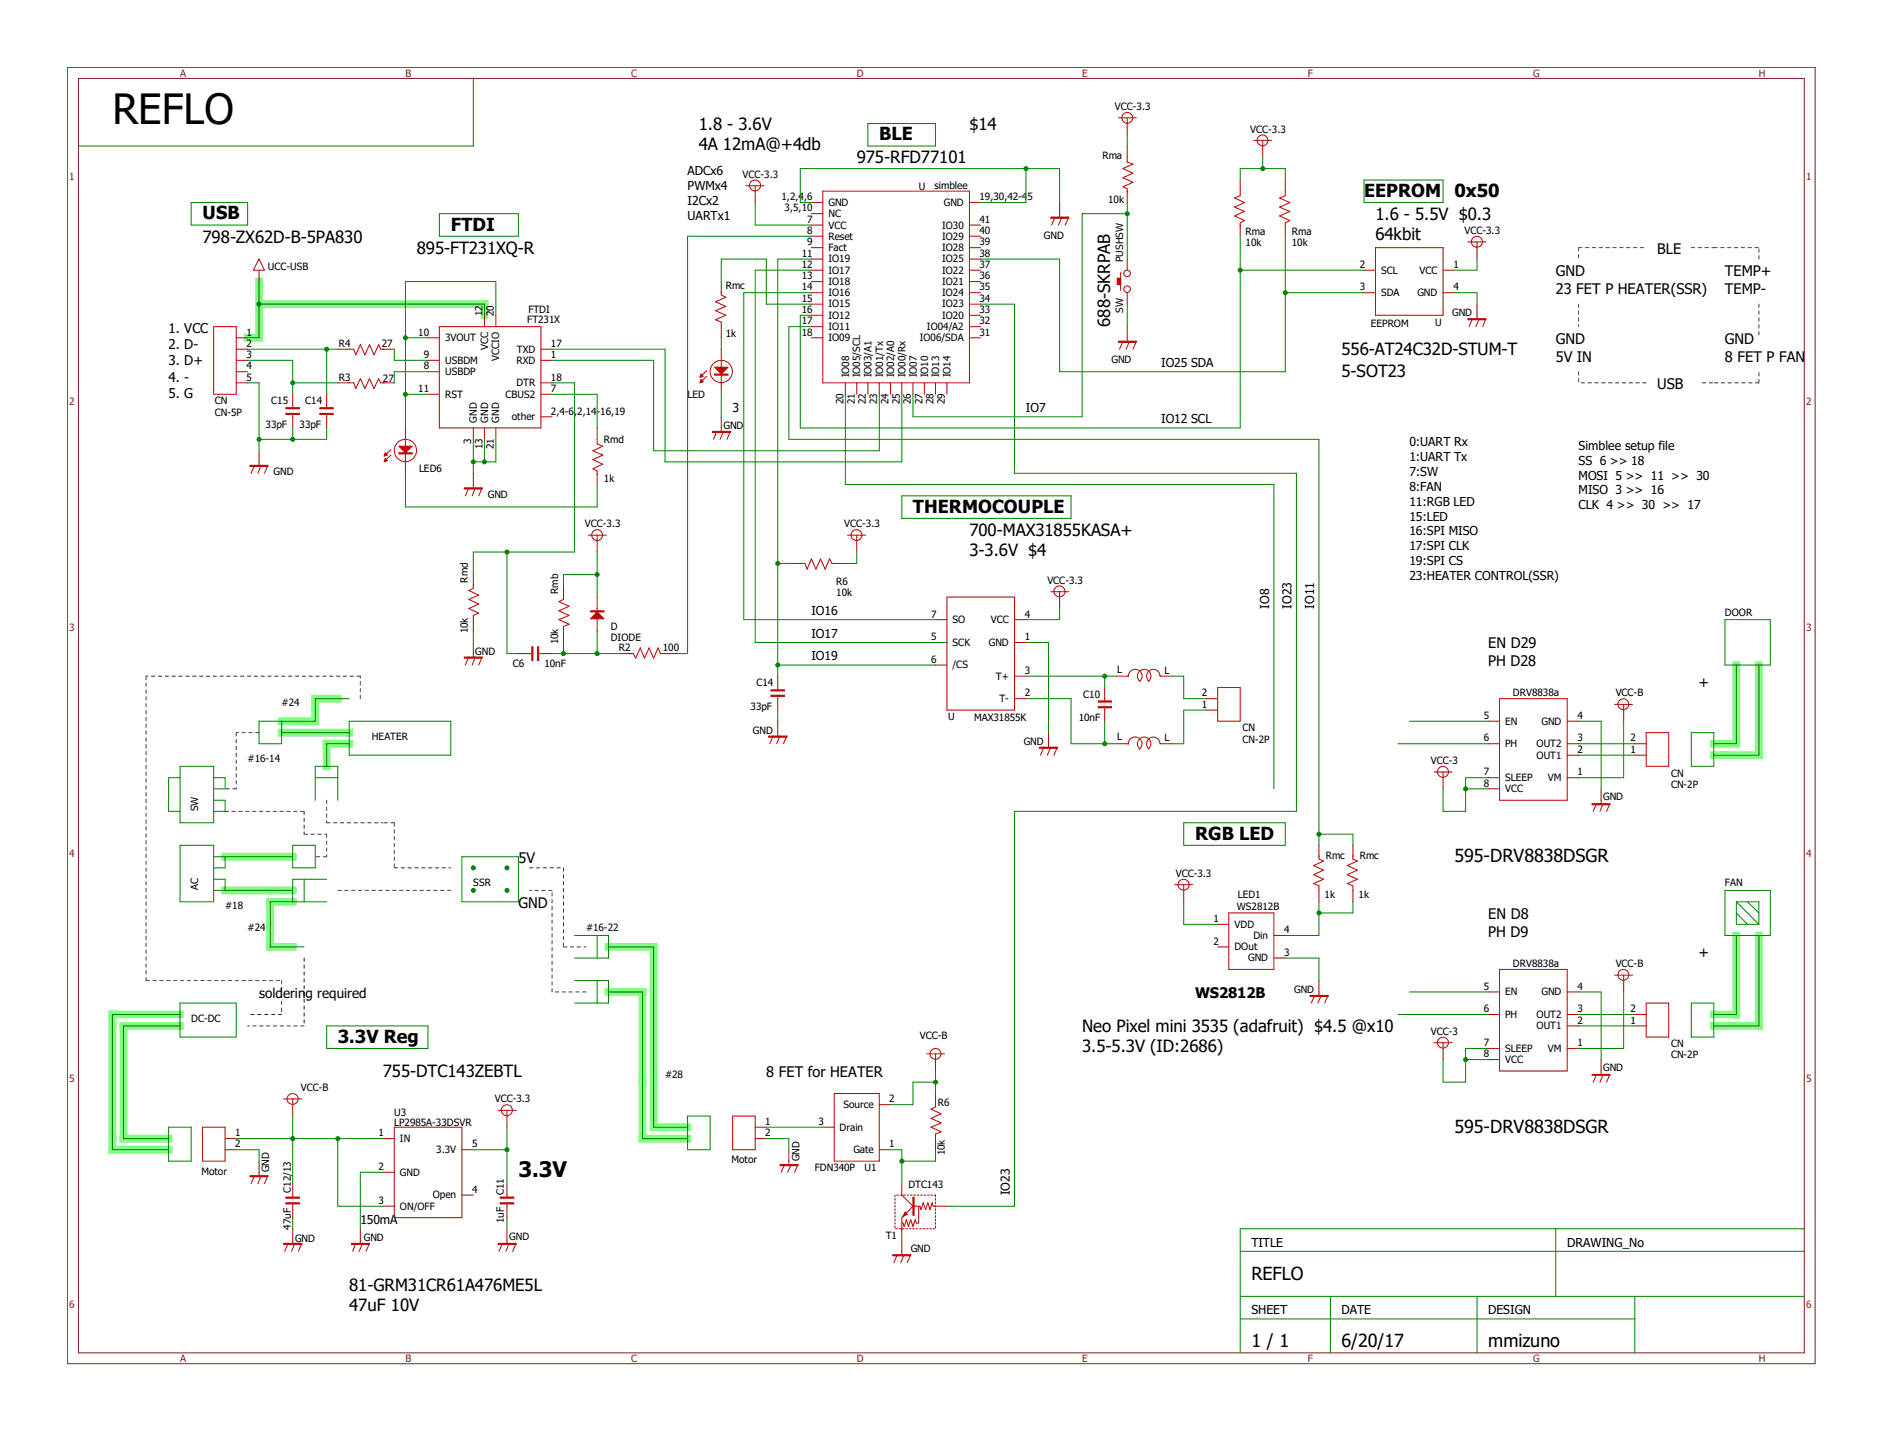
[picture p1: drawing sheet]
<svg xmlns="http://www.w3.org/2000/svg" width="279mm" height="216mm" viewBox="0 0 279 216" stroke-linecap="round" stroke-linejoin="round" font-family="sans-serif">
<path d="M10 10h259.3v192.4h-259.3zM11.6 11.6h256.1v189.1h-256.1z" fill="none" stroke="#802020" stroke-width=".15"/>
<g fill="none" stroke="#80ff80" stroke-width="1.1">
<path d="M38.4 41.8v8.3h-1.7M38.4 45.1h33.5v1.7M257.6 98.7v11.7h-3.3M261 98.7v13.4h-6.7M41.8 108.7h10M50.1 103.7h-3.3v3.3h-5M51.8 110.4h-3.3v3.3M33.4 127.1h10M33.4 132.1h10M43.4 133.8h-3.3v6.7h3.3M257.6 138.8v11.7h-3.3M261 138.8v13.4h-6.7"/>
<path d="M26.7 152.2h-8.4v16.8h6.7M26.7 150.5h-10v20.1h8.3M90.3 140.5h6.7v26.8h5M90.3 147.2h5v21.8h6.7"/>
</g>
<g fill="none" stroke="#0000c0" stroke-width=".15" stroke-dasharray=".5 .5">
<path d="M234.2 36.7h10.1M234.2 36.7v1.7M251 36.7h3.3M254.3 36.7h6.7M261 38.4v-1.7M234.2 55.2v1.6M234.2 45.1v3.4M244.3 56.8h-10.1M252.6 56.8h1.7M261 56.8h-6.7M261 56.8v-1.6M261 45.1v5"/>
<path d="M21.7 100.3v45.2M35.1 108.7v8.4M35.1 117.1h-1.7M38.4 108.7h-3.3M48.5 118.7v3.4M53.5 103.7v-3.4M53.5 100.3h-31.8M33.4 120.4h11.7M45.1 120.4v3.4M45.1 123.8h3.4M48.5 122.1h8.3M48.5 123.8v3.3"/>
<path d="M48.5 127.1h-1.7M50.1 132.1h16.8M58.5 122.1v6.7M58.5 128.8h8.4M58.5 122.1h-1.7M78.6 128.8h5M81.9 132.1h-3.3M83.6 128.8v11.7M21.7 145.5h20.1M41.8 145.5v5M41.8 150.5h-5.1M45.1 142.2v10"/>
<path d="M45.1 152.2h-8.4M81.9 147.2v-15.1M83.6 140.5h3.4M87 147.2h-5.1"/>
</g>
<g fill="none" stroke="#c00000" stroke-width=".15">
<path d="M165.9 17.5h2.7M167.3 17.5v2.5M38.4 38.4l.8 1.7h-1.6zM110.7 27.6h2.7M112.1 27.6v2.5M120.4 30.1h1.7M120.4 31.7h1.7M120.4 35.1h1.7M120.4 36.7h1.7M120.4 38.4h1.7M120.4 33.4h1.7M122.1 28.4h21.7v28.4h-21.7z"/>
<path d="M143.8 30.1h1.7M143.8 35.1h1.7M143.8 36.7h1.7M143.8 38.4h1.7M143.8 33.4h1.7M156.5 32.2l-.5 1.2M157.2 30.1v2.1M157.6 32.2l-.5 1.2M158.6 32.2l-.5 1.2M167.3 21.7v2.3l.8 .3-1.5 .7 1.5 .7-1.5 .7 1.5 .7-1.5 .6 .7 .3v2.1M167.3 38.4v1.7M184 26.7v2.3l-.8 .4 1.5 .7-1.5 .6 1.5 .7-1.5 .6 1.5 .7-.7 .4v2"/>
<path d="M186 20.8h2.7M187.4 20.8v2.6M190.7 26.7v2.3l-.8 .4 1.5 .7-1.5 .6 1.5 .7-1.5 .6 1.5 .7-.7 .4v2M204.1 36.7h10v10.1h-10zM217.8 35.9h2.7M219.2 35.9v2.5M31.7 48.5h3.4v10h-3.4zM35.1 50.1h1.6M35.1 51.8h1.6M35.1 53.5h1.6M35.1 55.2h1.6M35.1 56.8h1.6"/>
<path d="M38.4 40.1v1.7M43.4 58.5v2M48.5 58.5v2M50.1 51.8h2.4l.3 .9 .7-1.6 .6 1.6 .7-1.6 .7 1.6 .7-1.6 .3 .7h2M50.1 56.8h2.4l.3 .9 .7-1.5 .6 1.5 .7-1.5 .7 1.5 .7-1.5 .3 .6h2M63.5 50.1h1.7M63.5 53.5h1.7M63.5 55.2h1.7M63.5 58.5h1.7M65.2 48.5h15.1v15h-15.1zM71.9 46.8v1.7M73.6 46.8v1.7"/>
<path d="M80.3 51.8h1.6M80.3 53.5h1.6M80.3 56.8h1.6M80.3 58.5h1.6M104.9 55.8l-.9 .8M104.9 55l-.9 .8M107 41.8v2l.7 .3-1.5 .7 1.5 .7-1.5 .6 1.5 .7-1.5 .7 .8 .3v2.3M107 51.8v6.7M120.4 50.1h1.7M120.4 48.5h1.7M120.4 40.1h1.7M120.4 41.8h1.7"/>
<path d="M120.4 43.4h1.7M120.4 45.1h1.7M120.4 46.8h1.7M125.4 56.8v1.7M127.1 56.8v1.7M128.8 56.8v1.7M130.5 56.8v1.7M132.1 56.8v1.7M133.8 56.8v1.7M135.5 56.8v1.7M137.2 56.8v1.7M138.8 56.8v1.7"/>
<path d="M140.5 56.8v1.7M143.8 50.1h1.7M143.8 48.5h1.7M143.8 40.1h1.7M143.8 41.8h1.7M143.8 43.4h1.7M143.8 45.1h1.7M143.8 46.8h1.7M166.3 40.4v2.7M166.6 50.6l-.5 1.2M167.3 43.4v1.7M167.3 48.5v2.1"/>
<path d="M167.6 50.6l-.5 1.2M168.6 50.6l-.5 1.2M202.4 40.1h1.7M202.4 43.4h1.7M214.1 40.1h1.7M214.1 43.4h1.7M218.5 47.3l-.5 1.2M219.2 45.1v2.2M219.5 47.3l-.5 1.2M220.5 47.3l-.5 1.2M37.8 69l-.5 1.2M38.4 66.9v2.1"/>
<path d="M38.7 69l-.4 1.2M39.8 69l-.6 1.2M43.4 61.3v2.2M48.5 61.3v2.2M58 67.5l-.9 .9M58 66.7l-.9 .8M60.2 63.5v6.7M69.6 72.4l-.6 1.2M70.2 63.5v1.7M70.2 70.2v2.2M70.5 72.4l-.4 1.2M71.5 72.4l-.5 1.2"/>
<path d="M71.9 63.5v1.7M73.6 63.5v1.7M80.3 61.8h1.6M87.3 79.4h2.7M88.6 63.5v2.4l.9 .3-1.5 .7 1.5 .6-1.5 .7 1.5 .7-1.5 .7 .6 .3v2M88.6 79.4v2.5M106.3 64l-.4 1.2M107 61.8v2.2M107.4 64l-.6 1.2M108.4 64l-.5 1.2M125.8 79.4h2.6M127.1 79.4v2.5"/>
<path d="M69.6 97.5l-.6 1.2M70.2 85.3v2l-.6 .3 1.4 .7-1.4 .6 1.4 .7-1.4 .7 1.4 .7-.8 .3v2.3M70.2 95.3v2.2M70.5 97.5l-.4 1.2M71.5 97.5l-.5 1.2M76.9 97h2.2M79.9 97h2M83.6 87v1.9l-.7 .4 1.6 .7-1.6 .6 1.6 .7-1.6 .6 1.6 .7-.9 .4v2.3M88.6 88.6v2M88.6 91.7v1.9M91.9 97h2.1l.3 .7 .7-1.6 .6 1.6 .7-1.6 .7 1.6 .7-1.6 .3 .9h2.3M117.1 83.6h2.3l.4 .9 .6-1.6 .7 1.6 .7-1.6 .6 1.6 .7-1.6 .3 .7h2"/>
<path d="M138.8 95.3h1.7M138.8 91.9h1.7M138.8 98.7h1.7M140.5 88.6h10v16.8h-10zM150.5 95.3h1.7M150.5 91.9h1.7M155.9 87.8h2.7M157.2 87.8v2.5M114.7 109.2l-.5 1.2M115.4 100.3v2.1M115.4 103.2v2.2M115.4 107v2.2"/>
<path d="M115.7 109.2l-.5 1.2M116.8 109.2l-.6 1.2M150.5 100.3h1.7M150.5 103.7h1.7M154.9 110.9l-.5 1.2M155.6 108.7v2.2M155.9 110.9l-.5 1.2M156.9 110.9l-.5 1.2M163.9 102v2M163.9 104.9v2.1M165.6 100.3h1.8M165.6 110.4h1.8"/>
<path d="M167.4 110.4a1.02 1.02 0 0 1 1.4-1 1.02 1.02 0 0 1 .3 1.8M167.4 100.4a1.02 1.02 0 0 1 1.5-1 1.02 1.02 0 0 1 .2 1.7M169.1 111.1a1.01 1.01 0 0 1-.1-1.4 1.01 1.01 0 0 1 1.5 0 1.01 1.01 0 0 1-.1 1.5M169.1 101.1a1.01 1.01 0 0 1 0-1.5 1.01 1.01 0 0 1 1.4 0 1.01 1.01 0 0 1-.1 1.5M172.1 110.4a1 1 0 0 0-1.4-.9 1 1 0 0 0-.3 1.6M172.1 110.4h1.8M173.9 100.3h-1.8a1 1 0 0 0-1.4-.9 1 1 0 0 0-.3 1.6M179 105.4h1.7M179 103.7h1.7M180.7 102h3.3v5h-3.3zM212.8 114.6h2.7M214.1 114.6v2.5"/>
<path d="M220.8 110.4h1.7M220.8 107h1.7M220.8 117.1h1.7M220.8 115.4h1.7M222.5 103.7h10v15h-10zM232.5 110.4h1.7M232.5 107h1.7M232.5 112.1h1.7M232.5 115.4h1.7M236.9 119.3l-.5 1.1M237.6 117.1v2.2M237.9 119.3l-.5 1.1"/>
<path d="M238.9 119.3l-.5 1.1M239.6 104.5h2.6M240.9 104.5v2.5M242.6 110.4h1.7M242.6 112.1h1.7M244.3 108.7h3.3v5h-3.3zM174.3 131.3h2.7M175.6 131.3v2.5M180.7 137.2h1.6M182.3 135.5h6.7v8.3h-6.7zM189 138.8h1.7M195.7 125.4v2.1l.7 .3-1.5 .6 1.5 .7-1.5 .7 1.5 .7-1.5 .6 .8 .3v2.4"/>
<path d="M200.7 125.4v2.1l.7 .3-1.5 .6 1.5 .7-1.5 .7 1.5 .7-1.5 .6 .8 .3v2.4M137.5 156.4h2.7M138.8 156.4v2.5M180.7 140.5h1.6M189 142.2h1.7M195.1 147.7l-.5 1.1M195.7 145.5v2.2M196 147.7l-.5 1.1M197.1 147.7l-.5 1.1M212.8 154.7h2.7M214.1 154.7v2.5M220.8 150.5h1.7"/>
<path d="M220.8 147.2h1.7M220.8 157.2h1.7M220.8 155.6h1.7M222.5 143.8h10v15.1h-10zM232.5 150.5h1.7M232.5 147.2h1.7M232.5 152.2h1.7M232.5 155.6h1.7M236.9 159.4l-.5 1.2M237.6 157.2v2.2M237.9 159.4l-.5 1.2M238.9 159.4l-.5 1.2"/>
<path d="M239.6 144.7h2.6M240.9 144.7v2.5M242.6 150.5h1.7M242.6 152.2h1.7M244.3 148.8h3.3v5.1h-3.3zM30.1 167.3h3.3v5h-3.3zM33.4 170.6h1.7M33.4 169h1.7M37.8 174.5l-.5 1.1M38.4 172.3v2.2M38.7 174.5l-.4 1.1M39.8 174.5l-.6 1.1"/>
<path d="M42.1 163.1h2.7M43.4 163.1v2.5M43.4 175.6v2M43.4 178.5v2.2M56.8 169h1.7M56.8 179h1.7M56.8 173.9h1.7M58.5 167.3h10v13.4h-10zM68.5 170.6h1.7M68.5 177.3h1.7M73.9 164.8h2.7M75.2 164.8v2.5"/>
<path d="M75.2 175.6v2M75.2 178.5v2.2M108.7 165.6h3.4v5h-3.4zM112.1 167.3h1.6M112.1 169h1.6M116.4 172.8l-.5 1.1M117.1 170.6v2.2M117.4 172.8l-.5 1.1M118.4 172.8l-.5 1.1M122.1 167.3h1.7M123.8 162.3h6.7v10h-6.7zM130.5 170.6h1.6"/>
<path d="M130.5 163.9h1.6M133.8 175.6v1.7l1.7 1.7-1.7 1.7v5.5M135.6 179h.9l.2 .5 .3-1 .3 1 .4-1 .3 1 .3-1 .2 .5h2M136.3 179v2.5h-.3l-.2-.5-.3 1-.4-1-.3 1-.3-1-.3 1-.2-.5h-.2M138.8 162.3v2l-.7 .3 1.6 .7-1.6 .6 1.6 .7-1.6 .7 1.6 .6-.9 .4v2.3M42.8 184.5l-.6 1.2M43.4 182.3v2.2M43.8 184.5l-.5 1.2M44.8 184.5l-.5 1.2M52.8 184.5l-.5 1.2M53.5 182.3v2.2M53.8 184.5l-.5 1.2"/>
<path d="M54.8 184.5l-.5 1.2M74.5 184.5l-.5 1.2M75.2 182.3v2.2M75.6 184.5l-.5 1.2M76.6 184.5l-.5 1.2M133.1 186.2l-.5 1.2M134.2 186.2l-.6 1.2M135.1 186.2l-.5 1.2"/>
<circle cx="167.3" cy="17.5" r=".8"/>
<circle cx="112" cy="27.5" r=".82"/>
<circle cx="187.3" cy="20.8" r=".8"/>
<circle cx="219.1" cy="35.9" r=".82"/>
<circle cx="107" cy="55.1" r="1.65"/>
<circle cx="167.2" cy="40.6" r=".49"/>
<circle cx="167.2" cy="42.9" r=".49"/>
<circle cx="60.2" cy="66.8" r="1.65"/>
<circle cx="88.6" cy="79.4" r=".8"/>
<circle cx="127.1" cy="79.4" r=".8"/>
<circle cx="157.2" cy="87.8" r=".82"/>
<circle cx="214.1" cy="114.5" r=".82"/>
<circle cx="240.9" cy="104.5" r=".8"/>
<circle cx="175.6" cy="131.3" r=".82"/>
<circle cx="138.8" cy="156.4" r=".8"/>
<circle cx="214.1" cy="154.7" r=".82"/>
<circle cx="240.9" cy="144.7" r=".8"/>
<circle cx="43.4" cy="163.1" r=".82"/>
<circle cx="75.2" cy="164.7" r=".82"/>
</g>
<g fill="#c00000" stroke="#c00000" stroke-width=".15">
<path d="M68.9 72.4h2.6v.2h-2.6z"/>
<path d="M106 54.5h2l-1 1z"/>
<path d="M106 55.5h2v.2h-2z"/>
<path d="M104 56.3l.4 .3-.6 .2z"/>
<path d="M104 55.5l.4 .3-.6 .2z"/>
<path d="M155.9 32.2h2.7v.2h-2.7z"/>
<path d="M165.9 50.6h2.7v.2h-2.7z"/>
<path d="M165.8 41.3h.5v.9h-.5z"/>
<path d="M105.7 64h2.7v.2h-2.7z"/>
<path d="M42.4 60.5h2v.2h-2z"/>
<path d="M42.4 61.3h2v.2h-2z"/>
<path d="M37.1 69h2.7v.2h-2.7z"/>
<path d="M79.8 96h.1v2h-.1z"/>
<path d="M78.9 96h.2v2h-.2z"/>
<path d="M68.9 97.5h2.6v.2h-2.6z"/>
<path d="M59.2 66.2h2l-1 1z"/>
<path d="M59.2 67.2h2v.2h-2z"/>
<path d="M57.1 68l.4 .4-.5 .1z"/>
<path d="M57.1 67.2l.4 .3-.5 .2z"/>
<path d="M47.5 60.5h1.9v.2h-1.9z"/>
<path d="M47.5 61.3h1.9v.2h-1.9z"/>
<path d="M87.6 90.6h2v.2h-2z"/>
<path d="M88.6 90.8l1 1h-2z"/>
<path d="M194.4 147.7h2.7v.2h-2.7z"/>
<path d="M162.9 104h2v.2h-2z"/>
<path d="M162.9 104.9h2v.1h-2z"/>
<path d="M154.2 110.9h2.7v.1h-2.7z"/>
<path d="M114.4 102.4h2v.1h-2z"/>
<path d="M114.4 103.2h2v.1h-2z"/>
<path d="M114 109.2h2.8v.2h-2.8z"/>
<path d="M115.7 172.8h2.7v.2h-2.7z"/>
<path d="M217.8 47.3h2.7v.2h-2.7z"/>
<path d="M135.5 177.6h.1v2.7h-.1z"/>
<path d="M134.3 179.8l.3 .4-.6 .3z"/>
<path d="M132.5 186.2h2.6v.2h-2.6z"/>
<path d="M74.2 177.6h2v.2h-2z"/>
<path d="M74.2 178.5h2v.1h-2z"/>
<path d="M73.9 184.5h2.7v.2h-2.7z"/>
<path d="M52.2 184.5h2.6v.2h-2.6z"/>
<path d="M42.1 184.5h2.7v.2h-2.7z"/>
<path d="M42.4 177.6h2v.2h-2z"/>
<path d="M42.4 178.5h2v.1h-2z"/>
<path d="M37.1 174.5h2.7v.1h-2.7z"/>
<path d="M236.2 159.4h2.7v.2h-2.7z"/>
<path d="M236.2 119.3h2.7v.1h-2.7z"/>
</g>
<path d="M132.8 177.3h6v5h-6z" fill="none" stroke="#c00000" stroke-width=".15" stroke-dasharray=".3 .3"/>
<g fill="none" stroke="#008000" stroke-width=".15">
<path d="M70.2 11.6v10.1h-58.6M128.8 18.3h10v3.4h-10zM28.4 30.1h8.3v3.3h-8.3zM65.2 31.7h11.7v3.4h-11.7zM112.1 30.1v3.3h8.3M120.4 30.1h-1.7v-5.1h38.5v5.1M120.4 35.1h-18.4v61.9h-1.7M120.4 38.4h-5v61.9M152.2 25v5.1h-6.7M167.3 20v1.7M167.3 30.1v8.3M167.3 31.7h-6.7v30.1h-25.1v-3.3"/>
<path d="M184 26.7v-1.7h6.7v1.7M184 35.1v28.4h-65.3v-16.7h1.7M187.4 23.4v1.6M190.7 35.1v20.1h-33.5v-16.8h-11.7M202.4 26.7h11.7v3.4h-11.7zM219.2 38.4v1.7h-3.4M36.7 56.8h1.7v10.1M36.7 53.5h6.7v5M36.7 51.8h13.4M38.4 41.8v8.3h-1.7M38.4 45.1h33.5v1.7M43.4 56.8h6.7"/>
<path d="M48.5 51.8v6.7M58.5 51.8v1.7h5M60.2 58.5h3.3M60.2 50.1h3.3M63.5 55.2h-5v1.6M73.6 46.8v-5h-13.4v21.7M81.9 58.5h6.7v5M81.9 56.8h3.4v25.1h-15.1v3.4M81.9 53.5h15.1v13.4h33.5v-8.4M81.9 51.8h16.8v16.7h35.1v-10M107 41.8v-3.4h6.7v6.7h6.7M107 50.1v1.7"/>
<path d="M107 58.5v3.3M120.4 40.1h-8.3v55.2h28.4M120.4 48.5h-3.3v16.7h78.6v60.2M120.4 43.4h-10v48.5h28.4M125.4 58.5v13.4h63.6v45.2M145.5 45.1h5v25.1h41.9v50.2h-41.9v58.6h-10M167.3 45.1v3.4M184 40.1h18.4M190.7 43.4h11.7M215.8 43.4h3.4v1.7M43.4 63.5v1.7M48.5 63.5v1.7h-10.1"/>
<path d="M60.2 70.2v5h28.4v-3.3M70.2 65.2v5M71.9 65.2v3.3M73.6 65.2v3.3h-3.4M133.8 73.6h25.1v3.3h-25.1zM70.2 93.6v1.7M75.2 81.9v15.1h1.7M81.9 97h10M83.6 95.3v1.7M88.6 85.3h-5v1.7M88.6 81.9v6.7M88.6 93.6v3.4"/>
<path d="M115.4 98.7h23.4M115.4 83.6h1.7M127.1 81.9v1.7h-1.7M152.2 95.3h3.4v13.4M157.2 90.3v1.6h-5M255.9 91.9h6.8v6.8h-6.8zM257.6 98.7v11.7h-3.3M261 98.7v13.4h-6.7M26.7 113.7h5v8.4h-5zM26.7 115.4h-1.7v5h1.7M31.7 118.7h1.7v1.7h-1.7M31.7 115.4h1.7v1.7h-1.7"/>
<path d="M41.8 108.7h10M46.8 115.4h3.3M46.8 118.7v-5h3.3v5M51.8 110.4h-3.3v3.3M51.8 103.7h-5v3.3h-8.4v3.4h3.4v-3.4M51.8 107h15.1v5.1h-15.1zM115.4 105.4v1.6M152.2 103.7h6.7v6.7h6.7M152.2 100.3h13.4M163.9 100.3v1.7M163.9 107v3.4M173.9 100.3h1.7v3.4h3.4"/>
<path d="M179 105.4h-3.4v5h-1.7M207.4 110.4h13.4M209.1 107h11.7M217.5 117.1h3.3M220.8 115.4h-3.3v5h-3.4v-3.3M234.2 110.4h8.4M234.2 107h3.4v10.1M234.2 112.1h8.4M240.9 107v8.4h-6.7M251 108.7h3.3v5h-3.3zM26.7 125.4h5v8.4h-5zM31.7 130.5h1.7v1.6"/>
<path d="M31.7 127.1h11.7M31.7 132.1h11.7M33.4 127.1v1.7h-1.7M43.4 125.4h3.4v3.4h-3.4zM45.1 130.5v3.3M48.5 130.5h-5.1v3.3M48.5 133.8h-8.4v6.7h5M68.5 127.1h8.4v6.7h-8.4zM85.3 138.8h5v3.4h-5M88.6 138.8v3.4M175.6 133.8v3.4h5.1M175.6 122.1h15.1v3.3h-15.1z"/>
<path d="M195.7 133.8v5h-5M195.7 123.8h5v1.6M200.7 133.8v1.7h-5M255.9 132.1h6.8v6.7h-6.8zM257.6 133.8v3.4h3.4M257.6 133.8h3.4v3.4M257.6 138.8v11.7h-3.3M257.6 133.8l3.4 3.4M257.6 135.5l1.7 1.7M259.3 133.8l1.7 1.7M261 138.8v13.4h-6.7M26.7 150.5h-10v20.1h8.3"/>
<path d="M26.7 152.2h-8.4v16.8h6.7M26.7 148.8h8.4v5.1h-8.4zM48.5 152.2h15v3.4h-15zM85.3 145.5h5v3.3h-5M88.6 145.5v3.3M90.3 147.2h5v21.8h6.7M90.3 140.5h6.7v26.8h5M138.8 158.9v3.4M190.7 142.2h5v3.3M207.4 150.5h13.4M209.1 147.2h11.7M217.5 157.2h3.3"/>
<path d="M220.8 155.6h-3.3v5h-3.4v-3.4M234.2 152.2h8.4M234.2 150.5h8.4M234.2 147.2h3.4v10M240.9 147.2v8.4h-6.7M251 148.8h3.3v5.1h-3.3zM25 167.3h3.4v5h-3.4zM35.1 170.6h3.3v1.7M35.1 169h21.7M43.4 165.6v10M50.1 169v10h6.7M56.8 173.9h-3.3v8.4"/>
<path d="M70.2 170.6h5M75.2 167.3v8.3M102 165.6h3.4v5h-3.4zM113.7 169h3.4v1.6M113.7 167.3h8.4M132.1 170.6h1.7v5M138.8 160.6h-3.3v3.3h-3.4M138.8 170.6v1.7h-5M43.4 180.7v1.6M75.2 180.7v1.6M184 192.4h83.7M184 195.7h58.6"/>
<path d="M184 185.7h83.7M197.4 192.4v8.3M219.2 192.4v8.3M230.8 182.3v10.1M242.6 192.4v8.3M267.7 182.3h-83.7v18.4"/>
</g>
<g fill="#008000" stroke="#008000" stroke-width=".15">
<circle cx="152.2" cy="25" r=".3"/>
<circle cx="70.2" cy="68.5" r=".3"/>
<circle cx="71.9" cy="68.5" r=".3"/>
<circle cx="60.2" cy="50.1" r=".3"/>
<circle cx="38.4" cy="45.1" r=".3"/>
<circle cx="167.3" cy="31.7" r=".3"/>
<circle cx="38.4" cy="65.2" r=".3"/>
<circle cx="43.4" cy="65.2" r=".3"/>
<circle cx="43.4" cy="56.8" r=".3"/>
<circle cx="48.5" cy="51.8" r=".3"/>
<circle cx="60.2" cy="58.5" r=".3"/>
<circle cx="83.6" cy="97" r=".3"/>
<circle cx="88.6" cy="97" r=".3"/>
<circle cx="88.6" cy="85.3" r=".3"/>
<circle cx="75.2" cy="81.9" r=".3"/>
<circle cx="195.7" cy="123.8" r=".3"/>
<circle cx="195.7" cy="135.5" r=".3"/>
<circle cx="163.9" cy="100.3" r=".3"/>
<circle cx="163.9" cy="110.4" r=".3"/>
<circle cx="138.8" cy="160.6" r=".3"/>
<circle cx="133.8" cy="172.3" r=".3"/>
<circle cx="115.4" cy="83.6" r=".3"/>
<circle cx="115.4" cy="98.7" r=".3"/>
<circle cx="184" cy="40.1" r=".3"/>
<circle cx="187.4" cy="25" r=".3"/>
<circle cx="190.7" cy="43.4" r=".3"/>
<circle cx="75.2" cy="128.8" r=".3"/>
<circle cx="75.2" cy="132.1" r=".3"/>
<circle cx="70.2" cy="128.8" r=".3"/>
<circle cx="70.2" cy="132.1" r=".3"/>
<circle cx="75.2" cy="170.6" r=".3"/>
<circle cx="50.1" cy="169" r=".3"/>
<circle cx="43.4" cy="169" r=".3"/>
<circle cx="217.5" cy="157.2" r=".3"/>
<circle cx="217.5" cy="117.1" r=".3"/>
</g>
<text font-size="6.2" x="16.7" y="18.5">REFLO</text>
<text font-size="3.2" x="76.9" y="174.7">3.3V</text>
<g font-size="2.7">
<text x="130.5" y="20.8">BLE</text>
<text x="202.4" y="29.2">EEPROM</text>
<text x="215.8" y="29.2">0x50</text>
<text x="30.1" y="32.6">USB</text>
<text x="66.9" y="34.2">FTDI</text>
<text x="135.5" y="76.1">THERMOCOUPLE</text>
<text x="177.3" y="124.6">RGB LED</text>
<text x="215.8" y="127.9">595-DRV8838DSGR</text>
<text x="50.1" y="154.7">3.3V Reg</text>
<text x="215.8" y="168.1">595-DRV8838DSGR</text>
<text x="185.7" y="189.9">REFLO</text>
<text x="185.7" y="199.9">1 / 1</text>
<text x="199.1" y="199.9">6/20/17</text>
<text x="220.8" y="199.9">mmizuno</text>
</g>
<g font-size="2.5">
<text x="103.7" y="19.2">1.8 - 3.6V</text>
<text x="103.7" y="22.2">4A 12mA@+4db</text>
<text x="143.9" y="19.2">$14</text>
<text x="127.1" y="24.2">975-RFD77101</text>
<text x="30.1" y="36">798-ZX62D-B-5PA830</text>
<text x="204.1" y="32.6">1.6 - 5.5V $0.3</text>
<text x="204.1" y="35.6">64kbit</text>
<text x="61.8" y="37.6">895-FT231XQ-R</text>
<text x="164.7" y="48.5" transform="rotate(-90 164.7 48.5)">688-SKRPAB</text>
<text x="199.1" y="52.7">556-AT24C32D-STUM-T</text>
<text x="199.1" y="56">5-SOT23</text>
<text x="143.9" y="79.5">700-MAX31855KASA+</text>
<text x="143.9" y="82.5">3-3.6V $4</text>
<text x="160.6" y="153.1">Neo Pixel mini 3535 (adafruit) $4.5 @x10</text>
<text x="56.8" y="159.8">755-DTC143ZEBTL</text>
<text x="160.6" y="156.1">3.5-5.3V (ID:2686)</text>
<text x="51.8" y="191.6">81-GRM31CR61A476ME5L</text>
<text x="51.8" y="194.6">47uF 10V</text>
</g>
<g font-size="2.2">
<text x="230.8" y="41">GND</text>
<text x="245.9" y="37.7">BLE</text>
<text x="255.9" y="41">TEMP+</text>
<text x="230.8" y="43.6">23 FET P HEATER(SSR)</text>
<text x="255.9" y="43.6">TEMP-</text>
<text x="230.8" y="51.1">GND</text>
<text x="230.8" y="53.7">5V IN</text>
<text x="255.9" y="51.1">GND</text>
<text x="255.9" y="53.7">8 FET P FAN</text>
<text x="245.9" y="57.7">USB</text>
<text x="220.8" y="96.2">EN D29</text>
<text x="220.8" y="98.8">PH D28</text>
<text x="253.5" y="102" transform="rotate(-90 253.5 102)">+</text>
<text x="76.9" y="128">5V</text>
<text x="76.9" y="134.7">GND</text>
<text x="220.8" y="136.4">EN D8</text>
<text x="220.8" y="139">PH D9</text>
<text x="253.5" y="142.2" transform="rotate(-90 253.5 142.2)">+</text>
<text x="177.3" y="148.1">WS2812B</text>
<text x="113.7" y="159.8">8 FET for HEATER</text>
</g>
<g font-size="2">
<text x="25" y="49.4">1. VCC</text>
<text x="25" y="51.8">2. D-</text>
<text x="25" y="54.2">3. D+</text>
<text x="25" y="56.6">4. -</text>
<text x="25" y="59.1">5. G</text>
<text x="38.4" y="148.1">soldering required</text>
</g>
<g font-size="1.8">
<text x="102" y="26">ADCx6</text>
<text x="102" y="28.2">PWMx4</text>
<text x="102" y="30.4">I2Cx2</text>
<text x="102" y="32.6">UARTx1</text>
<text x="172.3" y="54.5">IO25 SDA</text>
<text x="108.7" y="61.2">3</text>
<text x="152.2" y="61.2">IO7</text>
<text x="172.3" y="62.8">IO12 SCL</text>
<text x="209.1" y="66.3">0:UART Rx</text>
<text x="209.1" y="68.5">1:UART Tx</text>
<text x="209.1" y="70.7">7:SW</text>
<text x="234.2" y="66.8">Simblee setup file</text>
<text x="234.2" y="69">SS 6 &gt;&gt; 18</text>
<text x="234.2" y="71.2">MOSI 5 &gt;&gt; 11 &gt;&gt; 30</text>
<text x="209.1" y="72.9">8:FAN</text>
<text x="209.1" y="75.1">11:RGB LED</text>
<text x="209.1" y="77.3">15:LED</text>
<text x="234.2" y="73.4">MISO 3 &gt;&gt; 16</text>
<text x="234.2" y="75.6">CLK 4 &gt;&gt; 30 &gt;&gt; 17</text>
<text x="209.1" y="79.5">16:SPI MISO</text>
<text x="209.1" y="81.7">17:SPI CLK</text>
<text x="209.1" y="83.9">19:SPI CS</text>
<text x="209.1" y="86.1">23:HEATER CONTROL(SSR)</text>
<text x="120.4" y="91.3">IO16</text>
<text x="120.4" y="94.7">IO17</text>
<text x="188.3" y="90.3" transform="rotate(-90 188.3 90.3)">IO8</text>
<text x="191.6" y="90.3" transform="rotate(-90 191.6 90.3)">IO23</text>
<text x="195" y="90.3" transform="rotate(-90 195 90.3)">IO11</text>
<text x="120.4" y="98">IO19</text>
<text x="149.8" y="177.3" transform="rotate(-90 149.8 177.3)">IO23</text>
<text x="53.5" y="181.7">150mA</text>
<text x="185.7" y="185">TITLE</text>
<text x="232.5" y="185">DRAWING_No</text>
<text x="185.7" y="195">SHEET</text>
<text x="199.1" y="195">DATE</text>
<text x="220.8" y="195">DESIGN</text>
</g>
<g font-size="1.5" fill="#802020">
<text x="26.7" y="11.5">A</text>
<text x="60.2" y="11.5">B</text>
<text x="93.6" y="11.5">C</text>
<text x="127.1" y="11.5">D</text>
<text x="160.6" y="11.5">E</text>
<text x="194.1" y="11.5">F</text>
<text x="227.5" y="11.5">G</text>
<text x="261" y="11.5">H</text>
<text x="10.3" y="26.7">1</text>
<text x="268" y="26.7">1</text>
<text x="10.3" y="60.2">2</text>
<text x="268" y="60.2">2</text>
<text x="10.3" y="93.6">3</text>
<text x="268" y="93.6">3</text>
<text x="10.3" y="127.1">4</text>
<text x="268" y="127.1">4</text>
<text x="10.3" y="160.6">5</text>
<text x="268" y="160.6">5</text>
<text x="10.3" y="194.1">6</text>
<text x="268" y="194.1">6</text>
<text x="26.7" y="202.1">A</text>
<text x="60.2" y="202.1">B</text>
<text x="93.6" y="202.1">C</text>
<text x="127.1" y="202.1">D</text>
<text x="160.6" y="202.1">E</text>
<text x="194.1" y="202.1">F</text>
<text x="227.5" y="202.1">G</text>
<text x="261" y="202.1">H</text>
</g>
<g font-size="1.5">
<text x="165.4" y="16.3">VCC-3.3</text>
<text x="163.6" y="23.5">Rma</text>
<text x="185.5" y="19.7">VCC-3.3</text>
<text x="110.2" y="26.4">VCC-3.3</text>
<text x="116" y="29.7">1,2,4,6</text>
<text x="136.3" y="28.2">U</text>
<text x="138.6" y="28">simblee</text>
<text x="145.3" y="29.7">19,30,42-45</text>
<text x="116.4" y="31.4">3,5,10</text>
<text x="119.8" y="34.8">8</text>
<text x="119.8" y="33.1">7</text>
<text x="122.9" y="30.6">GND</text>
<text x="122.9" y="32.2">NC</text>
<text x="122.9" y="35.6">Reset</text>
<text x="122.9" y="33.9">VCC</text>
<text x="139.8" y="35.6">IO29</text>
<text x="139.8" y="33.9">IO30</text>
<text x="140" y="30.6">GND</text>
<text x="145.3" y="34.8">40</text>
<text x="145.3" y="33.1">41</text>
<text x="154.9" y="35.4">GND</text>
<text x="164.4" y="30.1">10k</text>
<text x="184.8" y="34.9">Rma</text>
<text x="191.7" y="34.9">Rma</text>
<text x="217.3" y="34.8">VCC-3.3</text>
<text x="39.8" y="40.1">UCC-USB</text>
<text x="119" y="38.1">11</text>
<text x="119" y="39.8">12</text>
<text x="119" y="41.4">13</text>
<text x="119.8" y="36.4">9</text>
<text x="122.9" y="37.3">Fact</text>
<text x="122.9" y="38.9">IO19</text>
<text x="122.9" y="40.6">IO17</text>
<text x="139.8" y="40.6">IO22</text>
<text x="139.8" y="38.9">IO25</text>
<text x="139.8" y="37.3">IO28</text>
<text x="145.3" y="41.4">36</text>
<text x="145.3" y="39.8">37</text>
<text x="145.3" y="38.1">38</text>
<text x="145.3" y="36.4">39</text>
<text x="166.7" y="38.9" transform="rotate(-90 166.7 38.9)">PUSHSW</text>
<text x="184.8" y="36.6">10k</text>
<text x="191.7" y="36.6">10k</text>
<text x="201.8" y="39.8">2</text>
<text x="204.9" y="40.6">SCL</text>
<text x="210.6" y="40.6">VCC</text>
<text x="215.6" y="39.8">1</text>
<text x="71.6" y="46.9" transform="rotate(-90 71.6 46.9)">12</text>
<text x="73.3" y="46.9" transform="rotate(-90 73.3 46.9)">20</text>
<text x="78.2" y="48">FT231X</text>
<text x="78.4" y="46.4">FTDI</text>
<text x="107.7" y="42.9">Rmc</text>
<text x="119" y="43.1">14</text>
<text x="119" y="44.8">15</text>
<text x="119" y="46.4">16</text>
<text x="122.9" y="42.2">IO18</text>
<text x="122.9" y="43.9">IO16</text>
<text x="122.9" y="45.6">IO15</text>
<text x="122.9" y="47.3">IO12</text>
<text x="139.8" y="47.3">IO20</text>
<text x="139.8" y="45.6">IO23</text>
<text x="139.8" y="43.9">IO24</text>
<text x="139.8" y="42.2">IO21</text>
<text x="145.3" y="46.4">33</text>
<text x="145.3" y="44.8">34</text>
<text x="145.3" y="43.1">35</text>
<text x="166.7" y="46.4" transform="rotate(-90 166.7 46.4)">SW</text>
<text x="201.8" y="43.1">3</text>
<text x="204.9" y="43.9">SDA</text>
<text x="210.3" y="43.9">GND</text>
<text x="215.5" y="46.9">GND</text>
<text x="215.6" y="43.1">4</text>
<text x="36.6" y="49.8">1</text>
<text x="36.6" y="51.5">2</text>
<text x="36.6" y="53.1">3</text>
<text x="50.3" y="51.5">R4</text>
<text x="56.6" y="51.5">27</text>
<text x="62.1" y="49.8">10</text>
<text x="62.9" y="53.1">9</text>
<text x="66" y="50.6">3VOUT</text>
<text x="66" y="54">USBDM</text>
<text x="72.4" y="51.9" transform="rotate(-90 72.4 51.9)">VCC</text>
<text x="74.1" y="53.6" transform="rotate(-90 74.1 53.6)">VCCIO</text>
<text x="76.6" y="54">RXD</text>
<text x="76.7" y="52.3">TXD</text>
<text x="81.7" y="51.5">17</text>
<text x="81.7" y="53.1">1</text>
<text x="107.7" y="50">1k</text>
<text x="119" y="48.1">17</text>
<text x="119" y="49.8">18</text>
<text x="122.9" y="49">IO11</text>
<text x="122.9" y="50.6">IO09</text>
<text x="136.5" y="50.6">IO06/SDA</text>
<text x="137.5" y="49">IO04/A2</text>
<text x="145.3" y="48.1">32</text>
<text x="145.3" y="49.8">31</text>
<text x="164.9" y="53.8">GND</text>
<text x="203.4" y="48.5">EEPROM</text>
<text x="212.9" y="48.3">U</text>
<text x="31.9" y="60">CN</text>
<text x="36.6" y="54.8">4</text>
<text x="36.6" y="56.5">5</text>
<text x="40.3" y="60">C15</text>
<text x="45.3" y="60">C14</text>
<text x="50.3" y="56.5">R3</text>
<text x="56.8" y="56.6">27</text>
<text x="62.1" y="58.2">11</text>
<text x="62.9" y="54.8">8</text>
<text x="66" y="55.7">USBDP</text>
<text x="66" y="59">RST</text>
<text x="75" y="59">CBUS2</text>
<text x="76.6" y="57.3">DTR</text>
<text x="81.7" y="56.5">18</text>
<text x="81.7" y="58.2">7</text>
<text x="102" y="59">LED</text>
<text x="125.1" y="59.9" transform="rotate(-90 125.1 59.9)">20</text>
<text x="126" y="56" transform="rotate(-90 126 56)">IO08</text>
<text x="126.8" y="59.9" transform="rotate(-90 126.8 59.9)">21</text>
<text x="127.6" y="56" transform="rotate(-90 127.6 56)">IO05/SCL</text>
<text x="128.5" y="59.9" transform="rotate(-90 128.5 59.9)">22</text>
<text x="129.3" y="56" transform="rotate(-90 129.3 56)">IO03/A1</text>
<text x="130.2" y="59.9" transform="rotate(-90 130.2 59.9)">23</text>
<text x="131" y="56" transform="rotate(-90 131 56)">IO01/Tx</text>
<text x="131.8" y="59.9" transform="rotate(-90 131.8 59.9)">24</text>
<text x="132.7" y="56" transform="rotate(-90 132.7 56)">IO02/A0</text>
<text x="133.5" y="59.9" transform="rotate(-90 133.5 59.9)">25</text>
<text x="134.4" y="56" transform="rotate(-90 134.4 56)">IO00/Rx</text>
<text x="135.2" y="59.9" transform="rotate(-90 135.2 59.9)">26</text>
<text x="136" y="56" transform="rotate(-90 136 56)">IO07</text>
<text x="136.9" y="59.9" transform="rotate(-90 136.9 59.9)">27</text>
<text x="137.7" y="56" transform="rotate(-90 137.7 56)">IO10</text>
<text x="138.5" y="59.9" transform="rotate(-90 138.5 59.9)">28</text>
<text x="139.4" y="56" transform="rotate(-90 139.4 56)">IO13</text>
<text x="140.2" y="59.9" transform="rotate(-90 140.2 59.9)">29</text>
<text x="141.1" y="56" transform="rotate(-90 141.1 56)">IO14</text>
<text x="31.9" y="61.7">CN-5P</text>
<text x="39.4" y="63.5">33pF</text>
<text x="44.4" y="63.5">33pF</text>
<text x="69.9" y="65.8" transform="rotate(-90 69.9 65.8)">3</text>
<text x="70.7" y="62.7" transform="rotate(-90 70.7 62.7)">GND</text>
<text x="72.4" y="62.7" transform="rotate(-90 72.4 62.7)">GND</text>
<text x="74.1" y="62.7" transform="rotate(-90 74.1 62.7)">GND</text>
<text x="75.9" y="62.4">other</text>
<text x="81.7" y="61.5">2,4-6,2,14-16,19</text>
<text x="89.6" y="65.7">Rmd</text>
<text x="107.4" y="63.7">GND</text>
<text x="40.6" y="70.5">GND</text>
<text x="62.2" y="70.1">LED6</text>
<text x="71.6" y="66.6" transform="rotate(-90 71.6 66.6)">13</text>
<text x="73.3" y="66.6" transform="rotate(-90 73.3 66.6)">21</text>
<text x="89.6" y="71.5">1k</text>
<text x="72.4" y="73.9">GND</text>
<text x="86.8" y="78.2">VCC-3.3</text>
<text x="125.3" y="78.2">VCC-3.3</text>
<text x="69.4" y="86.4" transform="rotate(-90 69.4 86.4)">Rmd</text>
<text x="82.8" y="88.1" transform="rotate(-90 82.8 88.1)">Rmb</text>
<text x="124.1" y="88.4">10k</text>
<text x="124.1" y="86.8">R6</text>
<text x="155.4" y="86.6">VCC-3.3</text>
<text x="69.4" y="94" transform="rotate(-90 69.4 94)">10k</text>
<text x="82.8" y="95.6" transform="rotate(-90 82.8 95.6)">10k</text>
<text x="90.6" y="95.2">DIODE</text>
<text x="90.6" y="93.5">D</text>
<text x="138.2" y="91.7">7</text>
<text x="138.2" y="95">5</text>
<text x="141.4" y="92.5">SO</text>
<text x="141.4" y="95.8">SCK</text>
<text x="146.7" y="95.8">GND</text>
<text x="147" y="92.5">VCC</text>
<text x="152.1" y="95">1</text>
<text x="152.1" y="91.7">4</text>
<text x="255.9" y="91.4">DOOR</text>
<text x="70.5" y="97.2">GND</text>
<text x="76.1" y="99">C6</text>
<text x="80.8" y="99">10nF</text>
<text x="91.8" y="96.6">R2</text>
<text x="98.3" y="96.6">100</text>
<text x="112.2" y="101.9">C14</text>
<text x="138.2" y="98.3">6</text>
<text x="141.4" y="99.1">/CS</text>
<text x="147.8" y="100.8">T+</text>
<text x="152.1" y="100">3</text>
<text x="165.8" y="99.8">L</text>
<text x="172.8" y="100">L</text>
<text x="41.8" y="104.8">#24</text>
<text x="111.4" y="105.4">33pF</text>
<text x="140.7" y="106.8">U</text>
<text x="144.5" y="107">MAX31855K</text>
<text x="148.3" y="104.2">T-</text>
<text x="152.1" y="103.3">2</text>
<text x="160.1" y="107">10nF</text>
<text x="160.7" y="103.5">C10</text>
<text x="178.4" y="105">1</text>
<text x="178.4" y="103.3">2</text>
<text x="220.2" y="106.7">5</text>
<text x="223.4" y="107.5">EN</text>
<text x="224.5" y="103.3">DRV8838a</text>
<text x="228.7" y="107.5">GND</text>
<text x="234.1" y="106.7">4</text>
<text x="239.7" y="103.3">VCC-B</text>
<text x="36.7" y="113.1">#16-14</text>
<text x="55.2" y="109.8">HEATER</text>
<text x="111.7" y="108.9">GND</text>
<text x="151.9" y="110.5">GND</text>
<text x="165.8" y="109.9">L</text>
<text x="172.8" y="110">L</text>
<text x="184.4" y="110.2">CN-2P</text>
<text x="184.4" y="108.5">CN</text>
<text x="212.3" y="113.4">VCC-3</text>
<text x="220.2" y="110">6</text>
<text x="223.4" y="110.9">PH</text>
<text x="228" y="110.9">OUT2</text>
<text x="228" y="112.6">OUT1</text>
<text x="234.1" y="110">3</text>
<text x="234.1" y="111.7">2</text>
<text x="241.9" y="111.7">1</text>
<text x="241.9" y="110">2</text>
<text x="220.2" y="116.8">8</text>
<text x="220.2" y="115.1">7</text>
<text x="223.4" y="117.6">VCC</text>
<text x="223.4" y="115.9">SLEEP</text>
<text x="229.7" y="115.9">VM</text>
<text x="234.1" y="115.1">1</text>
<text x="237.9" y="118.7">GND</text>
<text x="247.9" y="116.9">CN-2P</text>
<text x="247.9" y="115.2">CN</text>
<text x="29.4" y="120.4" transform="rotate(-90 29.4 120.4)">SW</text>
<text x="70.2" y="131.5">SSR</text>
<text x="174.5" y="130.1">VCC-3.3</text>
<text x="196.7" y="127.5">Rmc</text>
<text x="201.8" y="127.5">Rmc</text>
<text x="255.9" y="131.5">FAN</text>
<text x="29.4" y="132.1" transform="rotate(-90 29.4 132.1)">AC</text>
<text x="33.4" y="134.9">#18</text>
<text x="180" y="136.8">1</text>
<text x="183.2" y="137.7">VDD</text>
<text x="183.5" y="135">WS2812B</text>
<text x="183.7" y="133.3">LED1</text>
<text x="196.6" y="133.3">1k</text>
<text x="201.6" y="133.3">1k</text>
<text x="36.7" y="138.2">#24</text>
<text x="87" y="138.2">#16-22</text>
<text x="180" y="140.2">2</text>
<text x="183.2" y="141">DOut</text>
<text x="185.2" y="142.7">GND</text>
<text x="186" y="139.3">Din</text>
<text x="190.5" y="141.8">3</text>
<text x="190.5" y="138.5">4</text>
<text x="224.5" y="143.5">DRV8838a</text>
<text x="239.7" y="143.5">VCC-B</text>
<text x="192" y="147.4">GND</text>
<text x="220.2" y="146.9">5</text>
<text x="223.4" y="147.7">EN</text>
<text x="228.7" y="147.7">GND</text>
<text x="234.1" y="146.9">4</text>
<text x="28.4" y="151.6">DC-DC</text>
<text x="136.5" y="154.2">VCC-B</text>
<text x="212.3" y="153.5">VCC-3</text>
<text x="220.2" y="150.2">6</text>
<text x="220.2" y="155.2">7</text>
<text x="223.4" y="151">PH</text>
<text x="228" y="151">OUT2</text>
<text x="228" y="152.7">OUT1</text>
<text x="234.1" y="150.2">3</text>
<text x="234.1" y="151.9">2</text>
<text x="234.1" y="155.2">1</text>
<text x="241.9" y="151.9">1</text>
<text x="241.9" y="150.2">2</text>
<text x="247.9" y="155.4">CN</text>
<text x="44.6" y="161.9">VCC-B</text>
<text x="98.7" y="160">#28</text>
<text x="220.2" y="156.9">8</text>
<text x="223.4" y="157.7">VCC</text>
<text x="223.4" y="156">SLEEP</text>
<text x="229.7" y="156">VM</text>
<text x="237.9" y="158.9">GND</text>
<text x="247.9" y="157.1">CN-2P</text>
<text x="58.5" y="167.1">LP2985A-33DSVR</text>
<text x="58.5" y="165.6">U3</text>
<text x="73.4" y="163.6">VCC-3.3</text>
<text x="113.5" y="166.9">1</text>
<text x="121.5" y="166.9">3</text>
<text x="124.6" y="167.8">Drain</text>
<text x="125.1" y="164.4">Source</text>
<text x="132" y="163.6">2</text>
<text x="139.1" y="164.1">R6</text>
<text x="34.9" y="168.6">1</text>
<text x="34.9" y="170.3">2</text>
<text x="40" y="173.9" transform="rotate(-90 40 173.9)">GND</text>
<text x="56.2" y="168.6">1</text>
<text x="56.2" y="173.7">2</text>
<text x="59.4" y="169.5">IN</text>
<text x="64.7" y="171.1">3.3V</text>
<text x="70.1" y="170.3">5</text>
<text x="108.5" y="172.6">Motor</text>
<text x="113.5" y="168.6">2</text>
<text x="118.6" y="172.3" transform="rotate(-90 118.6 172.3)">GND</text>
<text x="120.9" y="173.8">FDN340P</text>
<text x="126.6" y="171.1">Gate</text>
<text x="128.3" y="173.8">U1</text>
<text x="132" y="170.3">1</text>
<text x="140.2" y="171.4" transform="rotate(-90 140.2 171.4)">10k</text>
<text x="29.9" y="174.3">Motor</text>
<text x="43.1" y="177" transform="rotate(-90 43.1 177)">C12/13</text>
<text x="56.2" y="178.6">3</text>
<text x="59.4" y="174.5">GND</text>
<text x="59.4" y="179.5">ON/OFF</text>
<text x="64.2" y="177.8">Open</text>
<text x="70.1" y="177">4</text>
<text x="74.8" y="177.3" transform="rotate(-90 74.8 177.3)">C11</text>
<text x="134.8" y="176.3">DTC143</text>
<text x="43.1" y="182.5" transform="rotate(-90 43.1 182.5)">47uF</text>
<text x="43.8" y="184.4">GND</text>
<text x="54" y="184.2">GND</text>
<text x="74.8" y="181.5" transform="rotate(-90 74.8 181.5)">1uF</text>
<text x="75.6" y="184">GND</text>
<text x="131.4" y="183.9">T1</text>
<text x="135.1" y="185.8">GND</text>
</g>
</svg>
